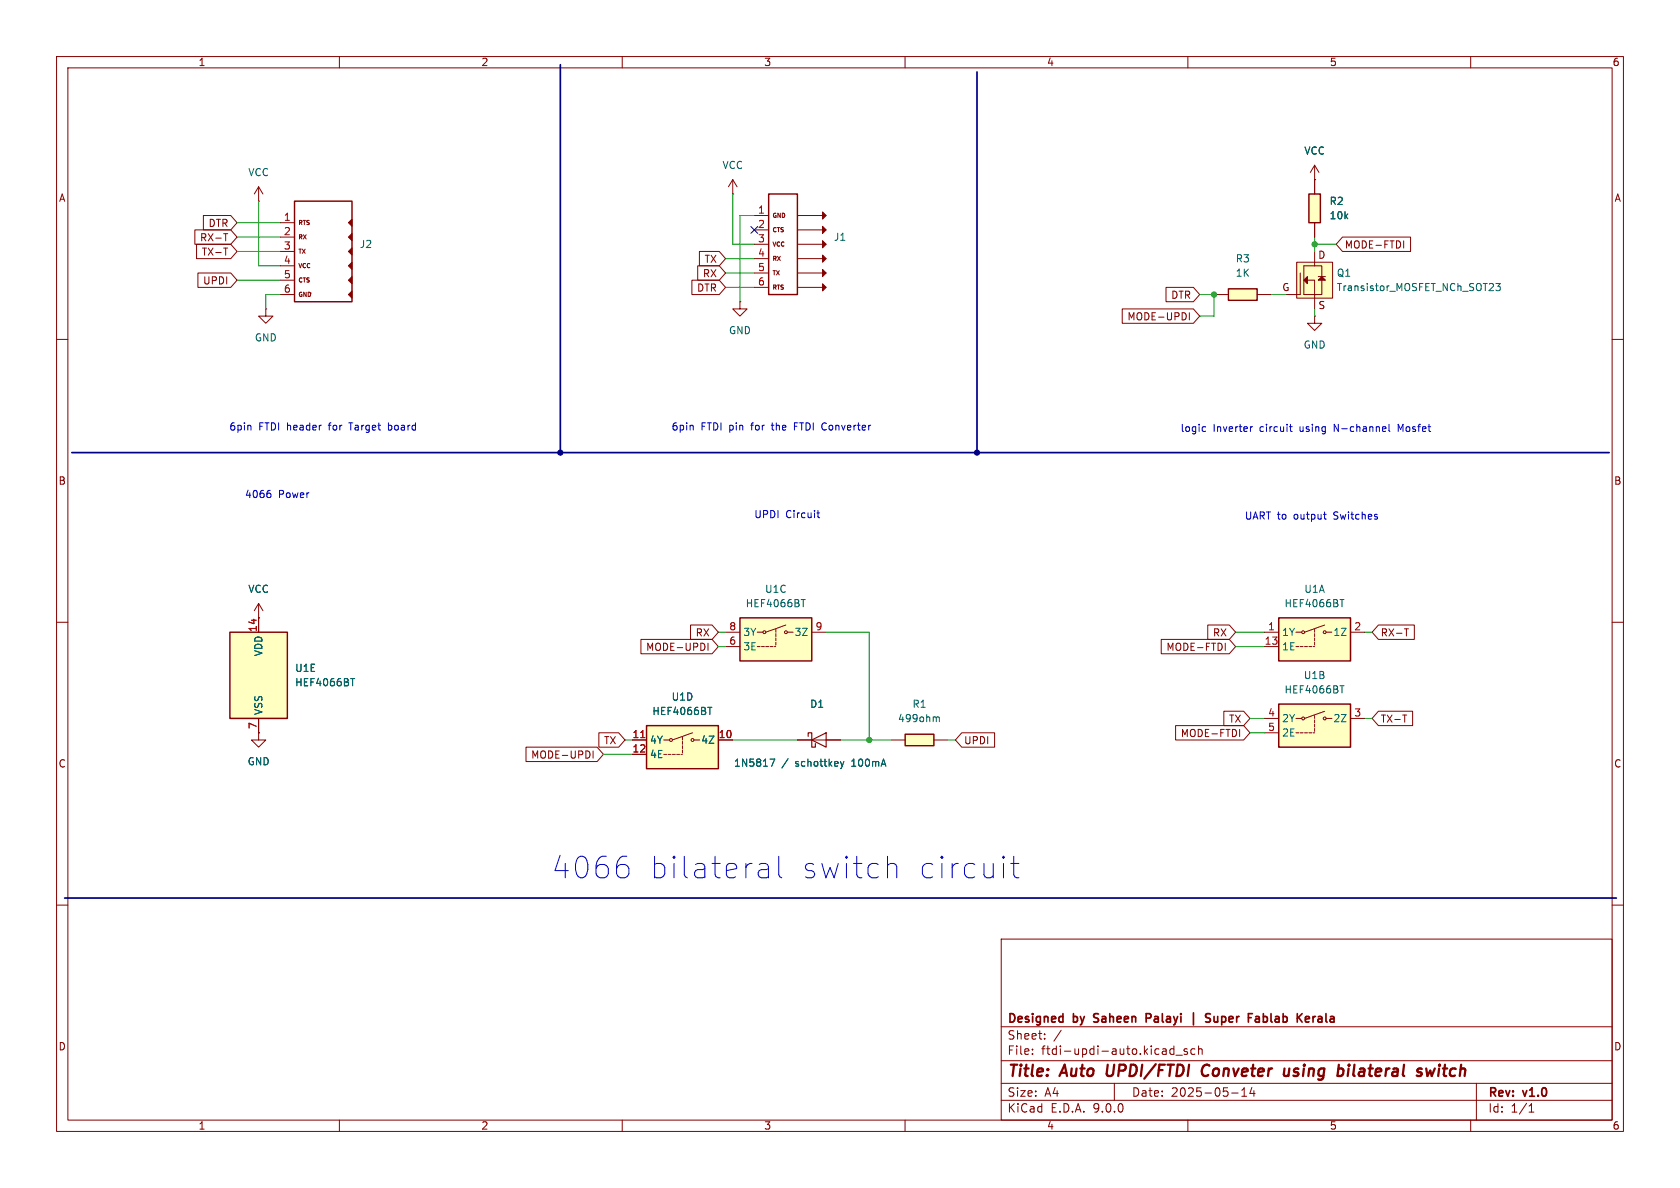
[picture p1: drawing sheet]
<svg xmlns="http://www.w3.org/2000/svg" width="297mm" height="210mm" viewBox="0 0 297 210" stroke-linecap="round" stroke-linejoin="round" font-family="sans-serif">
<g fill="none" stroke="#840000" stroke-width=".18">
<path d="M10 10h277v190h-277zM12 12h273v186h-273zM60 10v2M110 10v2M160 10v2M210 10v2M260 10v2M10 60h2M285 60h2M10 110h2M285 110h2M10 160h2"/>
<path d="M177 166h108v32h-108zM285 160h2M60 198v2M110 198v2M160 198v2M177 194.5h108M177 191.5h108M177 187.5h108M177 181.5h108M182.5 186.3v.1M182.5 185.5v.1M184.7 183.6v.1"/>
<path d="M184.7 182.8v.1M187.6 182.1l-1.3 2M197 191.5v3M207.5 184.9v1.5M207.5 185.5l-.4-.1-.3 .3v.4l.2 .2h.5M207.9 186.5h1.1M209.9 185.5l-.4-.1-.2 .2 .1 .2 .5 .2v.3h-.6M210 198v2M211.2 185.5l-.4-.1-.3 .3v.4l.2 .2h.5M211.9 185.5l.2-.1 .4 .1v.9M211.9 184.9v1.5M217.7 193.2h1.2"/>
<path d="M219.5 193.8h.9M219.5 192.7l.5-.4v1.5M221.3 192.2l-.3 1.1h.9M221.7 192.8v1M260 198v2M261 191.5v6.5M270.3 196.6h.9M270.3 195.5l.4-.4v1.5"/>
</g>
<path d="M195.8 188.2l-.2 1.6 .4 .4M213.5 188.2a1.13 1.13 0 0 0-1 .7 1.13 1.13 0 0 0 .2 1.2l.3 .1 .5-.1M227.8 190l-.6 .2M227.9 188.9l-.1 1.3M228.6 190.1l.2 .1M238.4 188.9l-.1 1.3M238.5 188.2v.2M238.5 188.2l-.1 .1 .1 .1M238.5 188.2l.1 .1-.1 .1M252.1 188.9l.2 1.3 .5-.9 .3 .9 .6-1.3" fill="none" stroke="#840000" stroke-width=".4"/>
<g fill="none" stroke="#840000" stroke-width=".3">
<path d="M193.4 179.3v.5M203.3 179.3l-.7-.1v1.5M203.3 179.9l-.7 .1M211 179v2.2M213.4 179.2l.6 .1M213.4 179.9l.4 .1 .2 .4-.3 .3h-.4M214.6 179.7v.8l.1 .1 .4 .1M222.1 179.7h.3l.2 .2v.8M231 179.7l.4 .1 .1 .2-.7 .2M232.1 179.7v1M232.6 179.7l-.3 .1-.2 .2M193.3 180.6l.3 .1"/>
<path d="M222.6 180.6l-.5 .1M222.6 180l-.5 .1M231.4 180.6l-.4 .1"/>
</g>
<path d="M114.3 128.3h12.7v7.6h-12.7z" fill="#ffffc2"/>
<path d="M114.3 128.3h12.7v7.6h-12.7z" fill="none" stroke="#840000" stroke-width=".25"/>
<g fill="none" stroke="#840000" stroke-width=".18">
<path d="M111.8 130.8h2.5M111.8 133.4h2.5M117.3 130.8h1.1M117.3 133.4h.6M118.1 133.4h.5M118.9 133.4h.5M119.6 133.4h.5M120.4 133.4h.2M120.6 130.3v.5M120.6 131.1v.5M120.6 131.8v.5M120.6 132.6v.5"/>
<path d="M122.4 129.5l-3.5 1.3M122.7 130.8h1M127 130.8h2.5"/>
<circle cx="118.6" cy="130.8" r=".25"/>
<circle cx="122.4" cy="130.8" r=".25"/>
</g>
<path d="M113.3 130.4h.7" fill="none" stroke="#a90000" stroke-width=".18"/>
<path d="M125.1 125h.8" fill="none" stroke="#006464" stroke-width=".18"/>
<path d="M231.4 34.3h2v5.1h-2z" fill="#ffffc2"/>
<path d="M52.1 35.6h10.1v17.7h-10.1zM135.9 34.3h5.1v17.8h-5.1zM231.4 34.3h2v5.1h-2z" fill="none" stroke="#840000" stroke-width=".25"/>
<g fill="none" stroke="#840000" stroke-width=".18">
<path d="M45.7 35.6h.1M45.7 33l-.7 1.3M45.7 33l.8 1.3M45.7 33v2.6M49.5 39.4h2.6M133.3 38.1h2.6M141 38.1h5M232.4 31.8h.1M232.4 29.2v5.1M232.4 39.4v2.5M232.4 29.2l-.8 1.3M232.4 29.2l.8 1.3"/>
<path d="M47 54.6v1.3h1.3l-1.3 1.3-1.3-1.3h1.3M47 54.6h.1M49.5 41.9h2.6M49.5 44.5h2.6M49.5 47h2.6M49.5 49.5h2.6M49.5 52.1h2.6M133.3 40.6h2.6M133.3 43.2h2.6M133.3 45.7h2.6M133.3 48.3h2.6M133.3 50.8h2.6"/>
<path d="M141 40.6h5M141 43.2h5M141 45.7h5M141 48.3h5M141 50.8h5M45.7 129.5v1.3h1.3l-1.3 1.3-1.3-1.3h1.3M45.7 129.5h.1M141 130.8h7.6"/>
</g>
<g fill="#840000" stroke="#840000" stroke-width=".18">
<path d="M145.4 37.5l.6 .6-.6 .6z"/>
<path d="M145.4 40l.6 .6-.6 .7z"/>
<path d="M145.4 42.5l.6 .7-.6 .6z"/>
<path d="M145.4 45.1l.6 .6-.6 .7z"/>
<path d="M145.4 47.6l.6 .7-.6 .6z"/>
<path d="M145.4 50.2l.6 .6-.6 .6z"/>
<path d="M61.6 39.4l.6-.7v1.3z"/>
<path d="M61.6 41.9l.6-.6v1.2z"/>
<path d="M61.6 44.5l.6-.7v1.3z"/>
<path d="M61.6 47l.6-.6v1.2z"/>
<path d="M61.6 49.5l.6-.6v1.3z"/>
<path d="M62.2 51.4v1.3l-.6-.6z"/>
</g>
<path d="M142.9 130.2v-.7h.6v2.6h.6v-.7M143.5 130.8l2.5-1.3v2.6z" fill="none" stroke="#840000" stroke-width=".2"/>
<path d="M136.1 134.2h.9l-.6 1.3M148.6 134.6l.3 .9M148.9 135.5l-.1 .3M149.2 134.6l-.3 .9" fill="none" stroke="#006464" stroke-width=".18"/>
<path d="M130.8 109.2h12.7v7.6h-12.7z" fill="#ffffc2"/>
<path d="M130.8 109.2h12.7v7.6h-12.7z" fill="none" stroke="#840000" stroke-width=".25"/>
<g fill="none" stroke="#840000" stroke-width=".18">
<path d="M130.8 53.3v1.3h1.3l-1.3 1.3-1.3-1.3h1.3M130.8 53.3h.1M45.7 109.2h.1M45.7 106.7l-.7 1.3M45.7 106.7l.8 1.3M45.7 106.7v2.5M128.3 111.8h2.5M128.3 114.3h2.5M133.9 111.8h1M133.9 114.3h.5M134.6 114.3h.5M135.4 114.3h.5"/>
<path d="M136.1 114.3h.6M136.9 114.3h.3M137.2 111.3v.5M137.2 112v.5M137.2 112.8v.5M137.2 113.5v.5M138.9 110.5l-3.5 1.3M139.2 111.8h1M143.5 111.8h2.5"/>
<circle cx="135.1" cy="111.8" r=".25"/>
<circle cx="138.9" cy="111.8" r=".25"/>
</g>
<path d="M141.6 106h.8" fill="none" stroke="#006464" stroke-width=".18"/>
<path d="M226.1 124.5h12.7v7.6h-12.7z" fill="#ffffc2"/>
<path d="M226.1 124.5h12.7v7.6h-12.7z" fill="none" stroke="#840000" stroke-width=".25"/>
<g fill="none" stroke="#840000" stroke-width=".18">
<path d="M223.5 127h2.6M223.5 129.5h2.6M229.1 127h1M229.1 129.5h.5M229.9 129.5h.5M230.6 129.5h.5M231.4 129.5h.5M232.2 129.5h.2M232.4 126.5v.5M232.4 127.3v.5M232.4 128v.5M232.4 128.8v.5"/>
<path d="M234.2 125.7l-3.6 1.3M234.4 127h1.1M238.8 127h2.5"/>
<circle cx="230.4" cy="127" r=".25"/>
<circle cx="234.2" cy="127" r=".25"/>
</g>
<path d="M236.9 121.2h.7" fill="none" stroke="#006464" stroke-width=".18"/>
<path d="M40.6 111.8h10.2v15.2h-10.2z" fill="#ffffc2"/>
<path d="M40.6 111.8h10.2v15.2h-10.2z" fill="none" stroke="#840000" stroke-width=".25"/>
<path d="M45.7 109.2v2.6M45.7 127v2.5" fill="none" stroke="#840000" stroke-width=".18"/>
<path d="M62 120h.7" fill="none" stroke="#006464" stroke-width=".18"/>
<path d="M160 129.8h5.1v2h-5.1z" fill="#ffffc2"/>
<path d="M160 129.8h5.1v2h-5.1z" fill="none" stroke="#840000" stroke-width=".25"/>
<path d="M157.5 130.8h2.5M165.1 130.8h2.5" fill="none" stroke="#840000" stroke-width=".18"/>
<path d="M165.5 126.9l.2-.2 .3 .1 .1 .8" fill="none" stroke="#006464" stroke-width=".18"/>
<path d="M226.1 109.2h12.7v7.6h-12.7z" fill="#ffffc2"/>
<path d="M226.1 109.2h12.7v7.6h-12.7z" fill="none" stroke="#840000" stroke-width=".25"/>
<g fill="none" stroke="#840000" stroke-width=".18">
<path d="M129.5 34.3h.1M129.5 31.8l-.7 1.2M129.5 31.8l.8 1.2M129.5 31.8v2.5M223.5 111.8h2.6M223.5 114.3h2.6M229.1 111.8h1M229.1 114.3h.5M229.9 114.3h.5M230.6 114.3h.5M231.4 114.3h.5M232.2 114.3h.2"/>
<path d="M232.4 111.3v.5M232.4 112v.5M232.4 112.8v.5M232.4 113.5v.5M234.2 110.5l-3.6 1.3M234.4 111.8h1.1M238.8 111.8h2.5"/>
<circle cx="230.4" cy="111.8" r=".25"/>
<circle cx="234.2" cy="111.8" r=".25"/>
</g>
<path d="M236.9 106h.7" fill="none" stroke="#006464" stroke-width=".18"/>
<path d="M229.2 46.4h6.4v6.3h-6.4z" fill="#ffffc2"/>
<path d="M229.2 46.4h6.4v6.3h-6.4zM229.9 48.3v3.8h-2.6M230.5 49.5h1.9v2.6M232.4 47h1.3v5.1h-1.3M232.4 55.9v1.3h1.3l-1.3 1.2-1.3-1.2h1.3M232.4 55.9h.1M232.4 47h-1.9v5.1h1.9M232.4 44.5v2.5M232.4 52.1v2.5M233 48.9h1.3" fill="none" stroke="#840000" stroke-width=".18"/>
<g fill="#840000" stroke="#840000" stroke-width=".18">
<path d="M230.5 49.5l.6-.6v1.3z"/>
<path d="M233 49.5l.7-.6 .6 .6z"/>
</g>
<path d="M264.5 50.1h.7l-.4 .5 .4 .1v.6l-.2 .1-.5-.1" fill="none" stroke="#006464" stroke-width=".18"/>
<path d="M217.2 51.1h5v2h-5z" fill="#ffffc2"/>
<path d="M217.2 51.1h5v2h-5z" fill="none" stroke="#840000" stroke-width=".25"/>
<g fill="none" stroke="#840000" stroke-width=".18">
<path d="M36 38.1h4.8l1.1 1.3-1.1 1.2h-4.8zM232.4 31.8h.1M232.4 31.8v2.5M232.4 39.4v2.5M34.4 40.6h6.4l1.1 1.3-1.1 1.3h-6.4zM34.7 43.2h6.1l1.1 1.3-1.1 1.2h-6.1zM35 48.3h5.8l1.1 1.2-1.1 1.3h-5.8zM39.5 41.3h.8M39.5 43.9h.8M122.3 49.5h4.9l1.1 1.3-1.1 1.3h-4.9zM123.3 47h3.9l1.1 1.3-1.1 1.2h-3.9zM123.6 44.4h3.6l1.1 1.3-1.1 1.3h-3.6z"/>
<path d="M198.4 54.6h12.6l1.1 1.3-1.1 1.3h-12.6zM206.1 50.8h4.9l1.1 1.3-1.1 1.2h-4.9zM210.3 55.3v1.3M214.6 52.1h2.6M222.2 52.1h2.6M237.3 41.9h12.1v2.6h-12.1l-1.1-1.3zM248.2 42.6v1.3M45.7 109.2h.1M45.7 109.2v2.6M113.3 113h12.6l1.1 1.3-1.1 1.3h-12.6zM122.1 110.5h3.8l1.1 1.3-1.1 1.2h-3.8zM125.2 113.7v1.3"/>
<path d="M205.3 113h12l1.1 1.3-1.1 1.3h-12zM213.5 110.5h3.8l1.1 1.3-1.1 1.2h-3.8zM216.6 113.7v1.3M243.7 110.5h6.3v2.5h-6.3l-1.1-1.2zM248.3 111.2h.7M45.7 129.5h.1M45.7 127v2.5M93 132.1h12.6l1.1 1.3-1.1 1.2h-12.6zM104.8 132.8v1.2M105.9 129.5h3.5l1.1 1.3-1.1 1.3h-3.5zM111.8 130.8h2.5M111.8 133.4h2.5"/>
<path d="M127 130.8h2.5M141 130.8h2.5M146 130.8h2.6M170 129.5h5.8v2.6h-5.8l-1.1-1.3zM207.8 128.3h12.1l1.1 1.2-1.1 1.3h-12.1zM216.4 125.7h3.5l1.1 1.3-1.1 1.3h-3.5zM219.1 128.9v1.3M243.7 125.7h6v2.6h-6l-1.1-1.3zM248 126.4h.7"/>
</g>
<path d="M99.1 11.4v68.6M172.7 12.7v67.3M12.7 80h271.8M11.4 158.8h274.3" fill="none" stroke="#000084" stroke-width=".3"/>
<g fill="none" stroke="#009600" stroke-width=".18">
<path d="M41.9 39.4h7.6M45.7 35.6v11.4h3.8M129.5 34.3v8.9h3.8M133.3 38.1h-2.5v15.2M41.9 44.5h7.6M41.9 49.5h7.6M41.9 41.9h7.6M49.5 52.1h-2.5v2.5M128.3 50.8h5M128.3 48.3h5M128.3 45.7h5M212.1 52.1h2.5v3.8h-2.5"/>
<path d="M224.8 52.1h2.5M232.4 43.2h3.8M232.4 41.9v2.6M232.4 54.6v1.3M127 114.3h1.3M127 111.8h1.3M146 111.8h7.7v19M218.4 114.3h5.1M218.4 111.8h5.1M241.3 111.8h1.3M106.7 133.4h5.1M110.5 130.8h1.3"/>
<path d="M129.5 130.8h11.5M148.6 130.8h8.9M167.6 130.8h1.3M221 127h2.5M221 129.5h2.5M241.3 127h1.3"/>
</g>
<path d="M132.7 40l1.3 1.2M134 40l-1.3 1.2" fill="none" stroke="#000084" stroke-width=".18"/>
<g fill="none" stroke="#0000c2" stroke-width=".18">
<path d="M44.2 75.2l.2 .2v.6M68.7 74.8v1.2M68.7 76h.1M68.8 75.2h-.1M122.4 75.2l.1 .2v.6M140.4 75.4h.5M141.1 74.8h-.7v1.2M212.8 75.4l.3 .1M213.1 76.2l-.3 .1M221.4 75.4l-.3 .3M228 75.4h.4M228.1 75v1.1l.3 .2"/>
<path d="M244.8 75.4l.2 .3-.6 .2M244.9 76.2l-.1 .1M245.6 75v1.1l.1 .2M247.6 75.9l-.4-.9v1.3M47.5 86.7h.3M47.7 87.2l.2 .2v.3l-.2 .3M144.4 90.7h.5M144.6 90.2v1.1l.3 .2M234 90.9h.5M234.2 91.7l.3 .1M111 153.2l.2 .3v.9l-.2 .4M134.6 152.6h.7l.4 .2 .2 .4v2"/>
<path d="M135.9 155l-.4 .2h-.9M135.9 153.5l-.4 .2h-.9M137.7 151.4v3.2l.1 .4 .4 .2M157.4 152.6h.6l.4 .2 .1 .4v2M177.4 151.4v.3M177.4 152.6v2.6M177.4 151.4l-.2 .1 .2 .2M177.4 151.4l.2 .1-.2 .2M178.7 152.6h1.4M179.2 151.4v3.2l.2 .4 .7 .2"/>
</g>
<path d="M62 120h.7M125.1 125h.8M136.1 134.2h.9l-.6 1.3M148.6 134.6l.3 .9M148.9 135.5l-.1 .3M149.2 134.6l-.3 .9" fill="none" stroke="#006464" stroke-width=".18"/>
<path d="M113.3 130.4h.7" fill="none" stroke="#a90000" stroke-width=".18"/>
<g fill="#009600" stroke="#009600" stroke-width=".18">
<circle cx="153.7" cy="130.8" r=".46"/>
<circle cx="232.4" cy="43.2" r=".46"/>
<circle cx="214.6" cy="52.1" r=".46"/>
</g>
<g fill="#000084" stroke="#000084" stroke-width=".18">
<circle cx="172.7" cy="80" r=".46"/>
<circle cx="99.1" cy="80" r=".46"/>
</g>
<g font-size="5.3" fill="#0000c2">
<text x="97.5" y="155.6">4066</text>
<text x="114.7" y="155.6">bilateral</text>
<text x="141.2" y="155.6">switch</text>
<text x="161.6" y="155.6">circuit</text>
</g>
<g font-size="2.8" fill="#840000">
<text x="178" y="190.9">Title:</text>
<text x="187.7" y="190.9">Auto</text>
<text x="196.5" y="190.9">UPDI/FTDI</text>
<text x="214.1" y="190.9">Conveter</text>
<text x="229.4" y="190.9">using</text>
<text x="239.7" y="190.9">bilateral</text>
<text x="254.6" y="190.9">switch</text>
</g>
<g font-size="2.1" fill="#840000">
<text x="178" y="184">Sheet:</text>
<text x="178" y="181.2">Designed</text>
<text x="189.8" y="181.2">by</text>
<text x="194.1" y="181.2">Saheen</text>
<text x="203.9" y="181.2">Palayi</text>
<text x="212.5" y="181.2">|</text>
<text x="215.6" y="181.2">Super</text>
<text x="223.7" y="181.2">Fablab</text>
<text x="233" y="181.2">Kerala</text>
<text x="178" y="186.7">File:</text>
<text x="184.1" y="186.7">ftdi-updi-auto.kicad_sch</text>
<text x="178" y="196.9">KiCad</text>
<text x="178" y="194.1">Size:</text>
<text x="184.7" y="194.1">A4</text>
<text x="185.7" y="196.9">E.D.A.</text>
<text x="193.3" y="196.9">9.0.0</text>
<text x="200" y="194.1">Date:</text>
<text x="207" y="194.1">2025-05-14</text>
<text x="263" y="194.3">Rev:</text>
<text x="263" y="196.9">Id:</text>
<text x="267.1" y="196.9">1/1</text>
<text x="269.4" y="194.3">v1.0</text>
</g>
<g font-size="1.8" fill="#840000">
<text x="35" y="11.9">1</text>
<text x="85" y="11.9">2</text>
<text x="135" y="11.9">3</text>
<text x="185" y="11.9">4</text>
<text x="235" y="11.9">5</text>
<text x="285" y="11.9">6</text>
<text x="10.3" y="35.9">A</text>
<text x="285.3" y="35.9">A</text>
<text x="36.8" y="40.3">DTR</text>
<text x="35.3" y="42.9">RX-T</text>
<text x="35.6" y="45.4">TX-T</text>
<text x="124.5" y="46.7">TX</text>
<text x="232.9" y="45.9">D</text>
<text x="237.6" y="44.1">MODE-FTDI</text>
<text x="35.8" y="50.5">UPDI</text>
<text x="123.1" y="51.8">DTR</text>
<text x="124.2" y="49.2">RX</text>
<text x="207" y="53">DTR</text>
<text x="226.6" y="51.7">G</text>
<text x="199.2" y="56.8">MODE-UPDI</text>
<text x="233" y="54.8">S</text>
<text x="10.3" y="85.9">B</text>
<text x="285.3" y="85.9">B</text>
<text x="122.9" y="112.7">RX</text>
<text x="214.3" y="112.7">RX</text>
<text x="244" y="112.7">RX-T</text>
<text x="114.1" y="115.3">MODE-UPDI</text>
<text x="206.1" y="115.3">MODE-FTDI</text>
<text x="106.7" y="131.8">TX</text>
<text x="170.3" y="131.8">UPDI</text>
<text x="208.6" y="130.5">MODE-FTDI</text>
<text x="217.2" y="128">TX</text>
<text x="244" y="128">TX-T</text>
<text x="10.3" y="135.9">C</text>
<text x="93.8" y="134.3">MODE-UPDI</text>
<text x="285.3" y="135.9">C</text>
<text x="10.3" y="185.9">D</text>
<text x="285.3" y="185.9">D</text>
<text x="35" y="199.9">1</text>
<text x="85" y="199.9">2</text>
<text x="135" y="199.9">3</text>
<text x="185" y="199.9">4</text>
<text x="235" y="199.9">5</text>
<text x="285" y="199.9">6</text>
</g>
<g font-size="1.8" fill="#006464">
<text x="230.5" y="27.5">VCC</text>
<text x="43.8" y="31.3">VCC</text>
<text x="127.6" y="30.1">VCC</text>
<text x="235" y="36.4">R2</text>
<text x="235" y="39">10k</text>
<text x="63.5" y="44">J2</text>
<text x="147.3" y="42.8">J1</text>
<text x="218.4" y="46.6">R3</text>
<text x="218.4" y="49.1">1K</text>
<text x="236.2" y="49.1">Q1</text>
<text x="236.2" y="51.7">Transistor_MOSFET_NCh_SOT23</text>
<text x="128.8" y="59.3">GND</text>
<text x="45" y="60.6">GND</text>
<text x="230.4" y="61.8">GND</text>
<text x="43.8" y="105">VCC</text>
<text x="131.7" y="107.5">HEF4066BT</text>
<text x="135.2" y="105">U1C</text>
<text x="227" y="107.5">HEF4066BT</text>
<text x="230.5" y="105">U1A</text>
<text x="131.3" y="112.6">3Y</text>
<text x="140.4" y="112.6">3Z</text>
<text x="226.6" y="112.6">1Y</text>
<text x="235.6" y="112.6">1Z</text>
<text x="46.6" y="116.1" transform="rotate(-90 46.6 116.1)">VDD</text>
<text x="52.1" y="119">U1E</text>
<text x="131.3" y="115.2">3E</text>
<text x="226.6" y="115.2">1E</text>
<text x="52.1" y="121.5">HEF4066BT</text>
<text x="118.6" y="124.1">U1D</text>
<text x="143.1" y="125.3">D1</text>
<text x="161.2" y="125.3">R1</text>
<text x="227" y="122.8">HEF4066BT</text>
<text x="230.4" y="120.2">U1B</text>
<text x="46.6" y="126.5" transform="rotate(-90 46.6 126.5)">VSS</text>
<text x="114.8" y="131.7">4Y</text>
<text x="115.2" y="126.6">HEF4066BT</text>
<text x="123.9" y="131.7">4Z</text>
<text x="158.6" y="127.9">499ohm</text>
<text x="226.6" y="127.9">2Y</text>
<text x="226.6" y="130.4">2E</text>
<text x="235.6" y="127.9">2Z</text>
<text x="43.7" y="135.5">GND</text>
<text x="114.8" y="134.2">4E</text>
<text x="129.7" y="135.7">1N5817</text>
<text x="138.2" y="135.7">/</text>
<text x="140.7" y="135.7">schottkey</text>
<text x="150.8" y="135.7">100mA</text>
</g>
<g font-size="1.8" fill="#a90000">
<text x="50.1" y="39.1">1</text>
<text x="50.1" y="41.7">2</text>
<text x="133.9" y="37.8">1</text>
<text x="133.9" y="40.4">2</text>
<text x="50.1" y="44.2">3</text>
<text x="50.1" y="46.7">4</text>
<text x="133.9" y="42.9">3</text>
<text x="133.9" y="45.5">4</text>
<text x="50.1" y="49.3">5</text>
<text x="50.1" y="51.8">6</text>
<text x="133.9" y="48">5</text>
<text x="133.9" y="50.5">6</text>
<text x="45.5" y="111.8" transform="rotate(-90 45.5 111.8)">14</text>
<text x="128.8" y="111.5">8</text>
<text x="144.1" y="111.5">9</text>
<text x="224.1" y="111.5">1</text>
<text x="239.3" y="111.5">2</text>
<text x="128.8" y="114">6</text>
<text x="223.5" y="114">13</text>
<text x="45.5" y="129" transform="rotate(-90 45.5 129)">7</text>
<text x="111.7" y="130.6">11</text>
<text x="127" y="130.6">10</text>
<text x="224.1" y="126.7">4</text>
<text x="224.1" y="129.3">5</text>
<text x="239.3" y="126.7">3</text>
<text x="111.7" y="133.1">12</text>
</g>
<g font-size="1.8" fill="#0000c2">
<text x="40.4" y="76.3">6pin</text>
<text x="45.7" y="76.3">FTDI header</text>
<text x="58.4" y="76.3">for</text>
<text x="62.2" y="76.3">Target</text>
<text x="69.3" y="76.3">board</text>
<text x="118.6" y="76.3">6pin</text>
<text x="123.9" y="76.3">FTDI pin</text>
<text x="133.1" y="76.3">for</text>
<text x="136.9" y="76.3">the</text>
<text x="141.1" y="76.3">FTDI Converter</text>
<text x="208.6" y="76.6">logic</text>
<text x="214.4" y="76.6">Inverter</text>
<text x="222.8" y="76.6">circuit</text>
<text x="230" y="76.6">using</text>
<text x="236.3" y="76.6">N-channel</text>
<text x="247.8" y="76.6">Mosfet</text>
<text x="43.2" y="88.2">4066</text>
<text x="49.2" y="88.2">Power</text>
<text x="133.3" y="91.8">UPDI</text>
<text x="138.9" y="91.8">Circuit</text>
<text x="220" y="92.1">UART to</text>
<text x="228.8" y="92.1">output</text>
<text x="236.1" y="92.1">Switches</text>
</g>
<g font-size="1" fill="#840000">
<text x="52.6" y="40">RTS</text>
<text x="136.4" y="38.7">GND</text>
<text x="136.4" y="41.2">CTS</text>
<text x="52.6" y="42.5">RX</text>
<text x="52.6" y="45.1">TX</text>
<text x="52.6" y="47.6">VCC</text>
<text x="136.4" y="43.8">VCC</text>
<text x="136.4" y="46.3">RX</text>
<text x="52.6" y="50.1">CTS</text>
<text x="52.6" y="52.7">GND</text>
<text x="136.4" y="48.9">TX</text>
<text x="136.4" y="51.4">RTS</text>
</g>
</svg>
